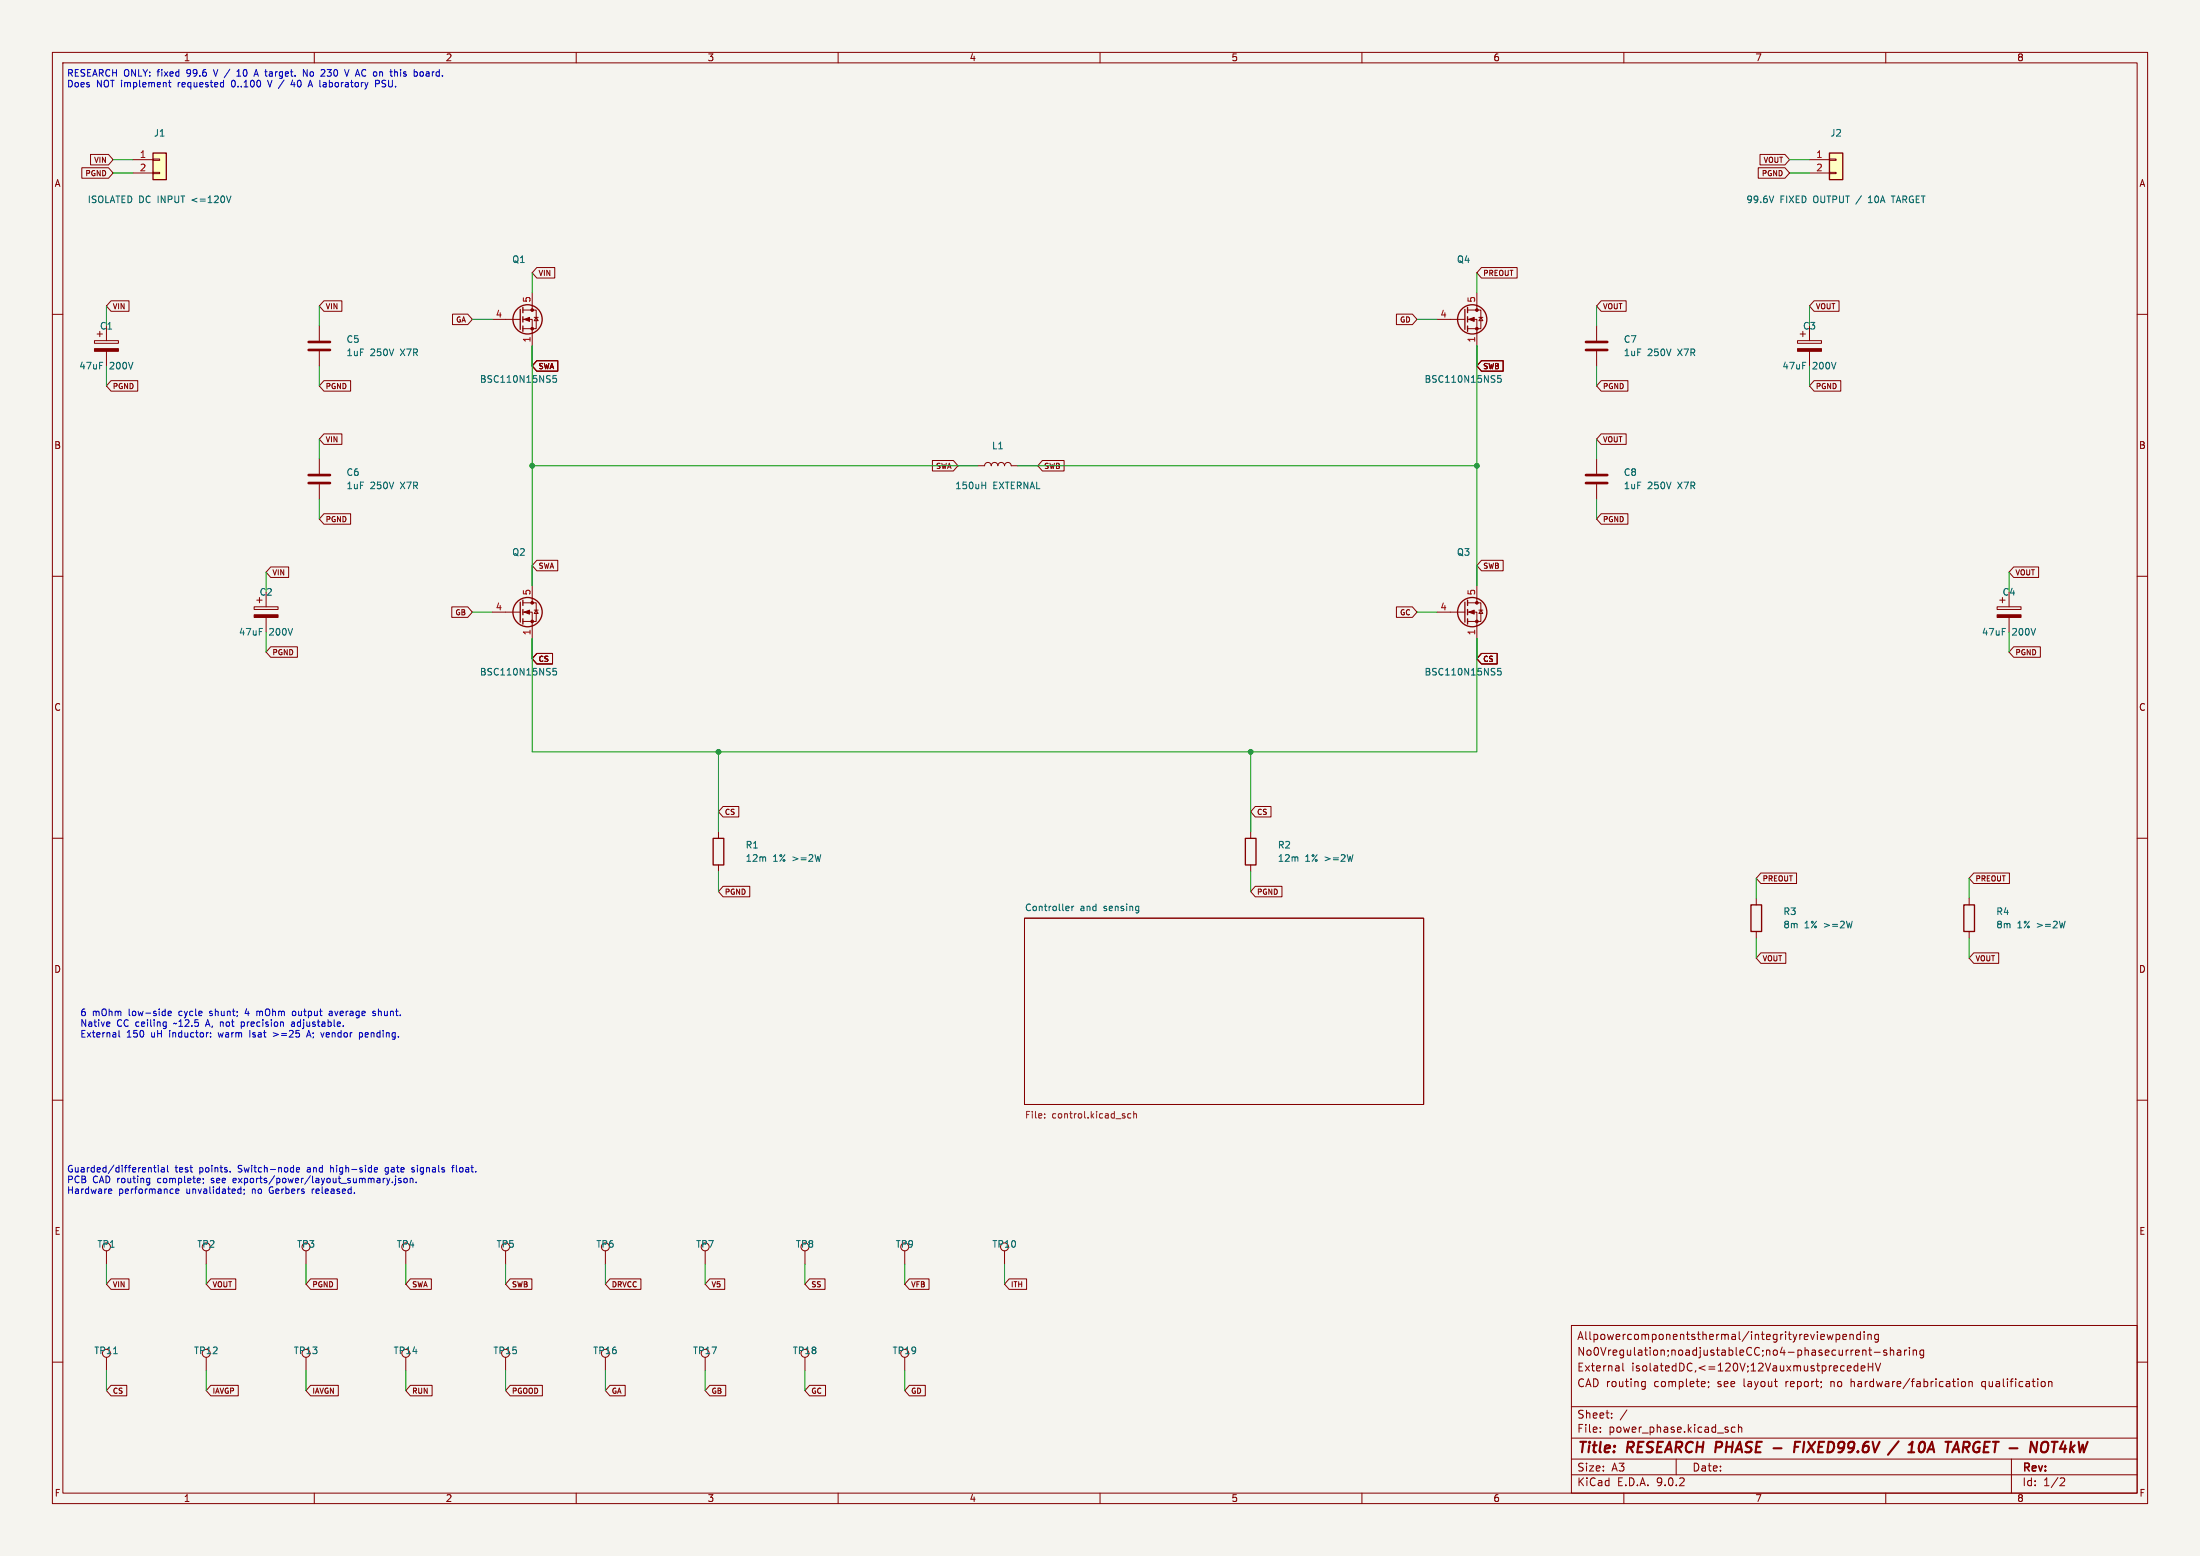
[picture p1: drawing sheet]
<svg xmlns="http://www.w3.org/2000/svg" width="420mm" height="297mm" viewBox="0 0 420 297" stroke-linecap="round" stroke-linejoin="round" font-family="sans-serif">
<path d="M0 0h420v297h-420z" fill="#f5f4ef" stroke="#f5f4ef" stroke-width=".19"/>
<g fill="none" stroke="#840000" stroke-width=".19">
<path d="M10 10h400v277h-400zM12 12h396v273h-396zM60 10v2M110 10v2M160 10v2M210 10v2M260 10v2M310 10v2M360 10v2M10 60h2M61 62.2v2.8M61 67.1v2.8"/>
<path d="M408 60h2M61 87.6v2.8M61 92.5v2.8M186.7 88.9h1.3a.64 .64 0 0 1 .6-.6 .64 .64 0 0 1 .6 .6 .64 .64 0 0 1 .7-.6 .64 .64 0 0 1 .6 .6 .64 .64 0 0 1 .6-.6 .64 .64 0 0 1 .7 .6 .64 .64 0 0 1 .6-.6 .64 .64 0 0 1 .6 .6h1.3M304.8 87.6v2.8M304.8 92.5v2.8M10 110h2M274.3 116.8h5.4M280.2 115.1h2.5v3.5h-2.5M280.2 116.8h1.7v5.1M281.9 111.8v3.3M282.3 116.5h.8"/>
<path d="M282.7 116.5l.4 .6h-.8zM381.3 115.8h4.5v.5h-4.5zM381.8 114.6h1M382.3 114v1.1M383.5 113v2.8M383.5 117.9v2.8M408 110h2M10 160h2M238.8 158.8v1.2M408 160h2M195.6 175.3h76.2v35.5h-76.2zM238.8 165.1v1.3"/>
<path d="M335.3 171.5v1.2M335.3 177.8v1.3M375.9 171.5v1.2M375.9 177.8v1.3M10 210h2M408 210h2M115.6 238.8v2.5M153.7 238.8v2.5M172.7 238.8v2.5M191.8 238.8v2.5M39.4 259.1v2.5M115.6 259.1v2.5"/>
<path d="M153.7 259.1v2.5M172.7 259.1v2.5M300 253h108v32h-108zM349.9 254.7l-.2 1-.3-.7-.3 .7M350.5 254.7v1.5M350.5 254.8l.4-.1 .3 .3-.1 .6h-.6M351.8 255.2l.7-.2-.1-.2-.4-.1-.2 .2 .1 .7h.5M353.2 254.8l.2-.1 .3 .1 .1 .9M353.2 254.7v1M355.2 254.8l-.5-.1-.3 .3 .2 .6h.6M355.2 254.2v1.5M355.8 257.7h.2l.2 .2v.8"/>
<path d="M355.9 254.2v.1M355.9 254.7v1M356.6 254.8l.2-.1 .4 .1v.9M356.6 254.7v1M356.7 257.7h.6M356.9 257.2v1.3l.4 .2M357.8 258.1h1.1M358.6 254.8l-.4-.1-.3 .3 .1 .6h.6M358.6 254.7v1.2l-.3 .3-.4-.1M360.2 257.8l-.4-.1-.2 .2 .1 .2 .5 .2v.3h-.6M360.9 257.8l.2-.1 .3 .1 .1 .9M360.9 257.2v1.5"/>
<path d="M362.2 257.8h.6l.1 .9M362.9 258l-.5 .1a.29 .29 0 0 0-.2 .3 .29 .29 0 0 0 .2 .3l.5-.1M363.6 257.7v1M364 257.7l-.3 .1-.1 .2M364.5 257.2v.1M364.5 257.7v1M365.2 257.8l.2-.1 .4 .1 .1 .9M365.2 257.7v1M367.2 257.8l-.4-.1-.3 .3 .2 .6h.5M367.2 257.7v1.2l-.3 .3-.3-.1M10 260h2M300 278.5h108"/>
<path d="M300 274.5h108M300 268.5h108M305.5 273.2v.2M305.5 272.5v.1M307.7 270.5v.2M307.7 269.8v.1M309.8 260.2v1.3l.2 .2M310.6 269.1l-1.3 1.9M313.5 264.6h.6M313.5 263.8h.6M314.1 263.7v1.2l-.3 .3-.4-.1M320 278.5v3"/>
<path d="M325.3 263.7l.2 .3-.7 .2M325.4 264.6l-.1 .1M326.2 263.8v.1M326.2 264.6l-.1 .3M331.2 272.5l-.4-.1-.3 .3 .2 .6h.5M331.9 272.5l.2-.1 .3 .1 .1 .9M331.9 271.9v1.5M352.9 260.7l.4 .1 .1 .2-.7 .2M353.3 261.6l-.4 .1M353.4 263.2v1.5M353.4 263.8h.1M354.7 260.8l-.5-.1-.3 .3 .2 .6h.6"/>
<path d="M354.7 260.2v1.5M355.3 261.2l.7-.2-.1-.2-.4-.1-.2 .2 .1 .7h.5M356.7 260.2v1.5M356.7 260.9h.8M357.5 260.2v1.5M358 260.2l.5 1.5 .5-1.5M373.8 263.2v.1M373.8 263.7v1M374.5 263.8l.2-.1 .5 .1v.6l-.1 .2-.4 .1-.2-.2zM375.9 263.8l.2-.1 .3 .1 .1 .9M375.9 263.7v1M378.6 263.7l-.3 .3v.4l.3 .3"/>
<path d="M384 278.5v6.5M391.1 263.8l.2-.1 .4 .1v.9M391.1 263.7v1M408 260h2M60 285v2M110 285v2M160 285v2M210 285v2M260 285v2M300 281.5h108M310 285v2M360 285v2"/>
<path d="M393.5 282.1l.5 .1 .2 .3-1 1.1h1"/>
</g>
<path d="M338.6 276.4h1.5M342.6 276.2h.7M343.7 275.2h-1l-.2 2M362.5 275.1l-2.1 2.6M366.6 275.4a.46 .46 0 0 1 .5-.2 .46 .46 0 0 1 .3 .4 1.15 1.15 0 0 1-.7 1.6l-.2-.1a1.54 1.54 0 0 1 .1-1.7zM368.8 275.2l-.9 2M375.3 276.3l.5 .9M375.8 276.2l-1 .1M375.9 275.3l-1-.1-.2 2M391.7 275.2h1.1M392.3 275.2l-.3 2" fill="none" stroke="#840000" stroke-width=".4"/>
<path d="M187.4 92.6h.8M188.2 92v1.3M286.5 127.6h-.6v.6l.2-.1h.4l.1 .2-.1 .4-.1 .1-.5-.1M203.7 173h.3l.1 .3-.6 .1M204 173.8h-.3M204.6 173v.8M205 173l-.4 .2M258.3 163.1l-.3 1.3M353.6 175.8l-.3 1.3M394.2 175.8l-.3 1.3" fill="none" stroke="#006464" stroke-width=".19"/>
<path d="M199.4 213.3v.1M199.4 212.6v.1M215.9 212.6h-.4l-.2 .2 .1 .6h.5M216.4 212.7l.2-.1h.3l.1 .8M216.4 212.1v1.3" fill="none" stroke="#725600" stroke-width=".19"/>
<g fill="#840000" stroke="#840000" stroke-width=".19">
<path d="M381.3 117.3h4.5v.6h-4.5z"/>
<path d="M280.4 116.8l1-.3v.7z"/>
<circle cx="281.9" cy="115.1" r=".25"/>
<circle cx="281.9" cy="118.6" r=".25"/>
</g>
<path d="M58.9 65.3h4.1M58.9 66.8h4.1M58.9 90.7h4.1M58.9 92.2h4.1M302.8 90.7h4M302.8 92.2h4" fill="none" stroke="#840000" stroke-width=".51"/>
<g fill="none" stroke="#840000" stroke-width=".25">
<path d="M279.7 114.9v3.8M280.2 114.6v1M280.2 116.3v1M280.2 118.1v1M237.7 160h2.1v5.1h-2.1zM334.3 172.7h2v5.1h-2zM374.9 172.7h2v5.1h-2z"/>
<circle cx="281.1" cy="116.8" r="2.79"/>
</g>
<path d="M349.2 29.2h2.6v5.1h-2.6z" fill="#ffffc2"/>
<g fill="none" stroke="#840000" stroke-width=".25">
<path d="M349.2 29.2h2.6v5.1h-2.6zM279.7 59.1v3.8M280.2 58.7v1M280.2 60.5v1M280.2 62.2v1M99.3 114.9v3.8M99.8 114.6v1M99.8 116.3v1M99.8 118.1v1M136.1 160h2.1v5.1h-2.1z"/>
<circle cx="281.1" cy="61" r="2.79"/>
<circle cx="100.7" cy="116.8" r="2.79"/>
</g>
<g fill="none" stroke="#840000" stroke-width=".19">
<path d="M345.4 30.5h3.8M345.4 33h3.8M349.2 30.4h1.3v.2h-1.3zM349.2 32.9h1.3v.2h-1.3zM280.2 59.2h2.5v3.5h-2.5M281.9 55.9v3.3M274.3 61h5.4M280.2 61h1.7v5M282.3 60.6h.8M282.7 60.6l.4 .6h-.8zM304.8 62.2v2.8M304.8 67.1v2.8"/>
<path d="M343.2 65h4.5v.5h-4.5zM343.7 63.8h1M344.2 63.2v1.1M345.4 62.2v2.8M345.4 67.1v2.8M48.5 115.8h4.6v.5h-4.6zM49 114.6h1M49.5 114v1.1M50.8 113v2.8M50.8 117.9v2.8M94 116.8h5.3M99.8 115.1h2.6v3.5h-2.6"/>
<path d="M99.8 116.8h1.8v5.1M101.6 111.8v3.3M102 116.5h.7M102.4 116.5l.3 .6h-.7zM137.2 158.8v1.2M137.2 165.1v1.3M77.5 238.8v2.5M96.5 238.8v2.5M134.6 238.8v2.5M58.4 259.1v2.5M77.5 259.1v2.5M96.5 259.1v2.5"/>
</g>
<path d="M338.6 37.4l-.4 1.3M356.7 38.7h.7M356.8 37.7l-.1 .1M361 37.4h.8M286.5 71.7h-.6v.6l.2-.1h.4l.1 .2-.1 .4-.1 .2-.5-.2M106.2 127.6h-.6l-.1 .6 .2-.1h.4l.2 .2-.1 .4-.2 .1-.5-.1M156.7 163.1l-.3 1.3" fill="none" stroke="#006464" stroke-width=".19"/>
<g fill="#840000" stroke="#840000" stroke-width=".19">
<path d="M48.5 117.3h4.6v.6h-4.6z"/>
<path d="M100.1 116.8l1-.3v.7z"/>
<path d="M280.4 61l1-.4v.7z"/>
<path d="M343.2 66.5h4.5v.6h-4.5z"/>
<circle cx="101.6" cy="115.1" r=".25"/>
<circle cx="101.6" cy="118.6" r=".25"/>
<circle cx="281.9" cy="59.2" r=".25"/>
<circle cx="281.9" cy="62.7" r=".25"/>
</g>
<path d="M302.8 65.3h4M302.8 66.8h4" fill="none" stroke="#840000" stroke-width=".51"/>
<path d="M29.2 29.2h2.5v5.1h-2.5z" fill="#ffffc2"/>
<g fill="none" stroke="#840000" stroke-width=".25">
<path d="M29.2 29.2h2.5v5.1h-2.5zM99.3 59.1v3.8M99.8 58.7v1M99.8 60.5v1M99.8 62.2v1"/>
<circle cx="100.7" cy="61" r="2.79"/>
</g>
<g fill="none" stroke="#840000" stroke-width=".19">
<path d="M15.6 32h5.1l.9 1-.9 1h-5.1zM17.3 29.5h3.4l.9 1-.9 1h-3.4zM25.4 30.5h3.8M25.4 33h3.8M29.2 30.4h1.3v.2h-1.3zM29.2 32.9h1.3v.2h-1.3zM335.7 32h5.1l.8 1-.8 1h-5.1zM336 29.5h4.8l.8 1-.8 1h-4.8zM21.2 57.4h3.4v2h-3.4l-.9-1zM61.8 57.4h3.5v2h-3.5l-.8-1zM86.4 60h2.9l.9 1-.9 1h-2.9zM99.8 59.2h2.6v3.5h-2.6"/>
<path d="M101.6 55.9v3.3M102.5 51.1h3.4v2h-3.4l-.9-1zM266.6 60h3l.9 1-.9 1h-3zM282.8 51.1h6.8v2h-6.8l-.9-1zM305.7 57.4h4.7v2h-4.7l-.9-1zM346.3 57.4h4.8v2h-4.8l-.9-1zM18 65h4.6v.5h-4.6zM18.5 63.8h1.1M19 63.2v1.1M20.3 62.2v2.8M20.3 67.1v2.8M21.2 72.7h5.1v2h-5.1l-.9-1z"/>
<path d="M61.8 72.7h5.1v2h-5.1l-.8-1zM94 61h5.3M99.8 61h1.8v5M102 60.6h.7M102.4 60.6l.3 .6h-.7zM102.5 68.8h4v2.1h-4l-.9-1zM282.8 68.8h4.2v2.1h-4.2l-.9-1zM305.7 72.7h5.1v2h-5.1l-.9-1zM346.3 72.7h5.1v2h-5.1l-.9-1zM61.8 98.1h5.1v2h-5.1l-.8-1zM61.8 82.8h3.5v2h-3.5l-.8-1zM178 87.9h4l.9 1-.9 1h-4z"/>
<path d="M199 87.9h4.1v2h-4.1l-.9-1zM305.7 98.1h5.1v2h-5.1l-.9-1zM305.7 82.8h4.7v2h-4.7l-.9-1zM51.7 108.2h3.4v2h-3.4l-.9-1zM86.2 115.8h3.1l.9 1-.9 1h-3.1zM102.5 106.9h4v2.1h-4l-.9-1zM266.6 115.8h3l.9 1-.9 1h-3zM282.8 106.9h4.2v2.1h-4.2l-.9-1zM384.4 108.2h4.8v2h-4.8l-.9-1zM51.7 123.5h5.1v2h-5.1l-.9-1zM102.5 124.7h3v2h-3l-.9-1zM282.8 124.7h3v2h-3l-.9-1z"/>
<path d="M384.4 123.5h5.1v2h-5.1l-.9-1zM138 153.9h3v2h-3l-.8-1zM239.6 153.9h3v2h-3l-.8-1zM138 169.2h5.1v2h-5.1l-.8-1zM239.6 169.2h5.1v2h-5.1l-.8-1zM336.2 166.6h6.8v2h-6.8l-.9-1zM376.8 166.6h6.8v2h-6.8l-.9-1zM336.2 181.9h4.7v2h-4.7l-.9-1zM376.8 181.9h4.8v2h-4.8l-.9-1zM20.3 238.8v2.5M39.4 238.8v2.5M58.4 238.8v2.5"/>
<path d="M20.3 259.1v2.5M21.2 244.1h3.4v2h-3.4l-.9-1zM40.2 244.1h4.8v2h-4.8l-.8-1zM59.3 244.1h5.1v2h-5.1l-.9-1zM78.3 244.1h4v2h-4l-.8-1zM97.4 244.1h4.1v2h-4.1l-.9-1zM116.4 244.1h6v2h-6l-.8-1zM134.6 259.1v2.5M135.5 244.1h2.9v2h-2.9l-.9-1zM154.5 244.1h3v2h-3l-.8-1zM173.6 244.1h3.8v2h-3.8l-.9-1zM192.6 244.1h3.4v2h-3.4l-.8-1z"/>
<path d="M21.2 264.4h3v2h-3l-.9-1zM40.2 264.4h5.3v2h-5.3l-.8-1zM59.3 264.4h5.3v2h-5.3l-.9-1zM78.3 264.4h4.2v2h-4.2l-.8-1zM97.4 264.4h6.1v2h-6.1l-.9-1zM116.4 264.4h3v2h-3l-.8-1zM135.5 264.4h3v2h-3l-.9-1zM154.5 264.4h3.1v2h-3.1l-.8-1zM173.6 264.4h3v2h-3l-.9-1z"/>
</g>
<path d="M43.2 37.4l.5 1.3 .4-1.3M106.2 71.7h-.6l-.1 .6 .2-.1h.4l.2 .2-.1 .4-.2 .2-.5-.2M21.7 258.4h.7" fill="none" stroke="#006464" stroke-width=".19"/>
<g fill="#840000" stroke="#840000" stroke-width=".19">
<path d="M100.1 61l1-.4v.7z"/>
<path d="M18 66.5h4.6v.6h-4.6z"/>
<circle cx="101.6" cy="59.2" r=".25"/>
<circle cx="101.6" cy="62.7" r=".25"/>
</g>
<g fill="none" stroke="#009600" stroke-width=".19">
<path d="M21.6 30.5h3.8M21.6 33h3.8M341.6 30.5h3.8M341.6 33h3.8M20.3 58.4v3.8M61 58.4v3.8M101.6 52.1v3.8M281.9 52.1v3.8M304.8 58.4v3.8M345.4 58.4v3.8M20.3 69.9v3.8M61 69.9v3.8"/>
<path d="M90.2 61h3.8M101.6 66v45.8M270.5 61h3.8M281.9 66v45.8M304.8 69.9v3.8M345.4 69.9v3.8M61 83.8v3.8M61 95.3v3.8M101.6 88.9h85.1M194.3 88.9h87.6M304.8 83.8v3.8M304.8 95.3v3.8"/>
<path d="M50.8 109.2v3.8M90.2 116.8h3.8M270.5 116.8h3.8M383.5 109.2v3.8M50.8 120.7v3.8M101.6 121.9v21.6h180.3v-21.6M383.5 120.7v3.8M137.2 143.5v15.3M238.8 143.5v15.3M137.2 166.4v3.8M238.8 166.4v3.8M335.3 167.6v3.9"/>
<path d="M335.3 179.1v3.8M375.9 167.6v3.9M375.9 179.1v3.8M20.3 241.3v3.8M39.4 241.3v3.8M58.4 241.3v3.8M77.5 241.3v3.8M96.5 241.3v3.8M115.6 241.3v3.8M134.6 241.3v3.8M153.7 241.3v3.8M172.7 241.3v3.8"/>
<path d="M191.8 241.3v3.8M20.3 261.6v3.8M39.4 261.6v3.8M58.4 261.6v3.8M77.5 261.6v3.8M96.5 261.6v3.8M115.6 261.6v3.8M134.6 261.6v3.8M153.7 261.6v3.8M172.7 261.6v3.8"/>
</g>
<g fill="none" stroke="#0000c2" stroke-width=".19">
<path d="M32.2 15.7h.4M32.3 15.3v1.1l.3 .2M40.7 13.3l.5 1.2M42.6 15.7l.1 .1M42.7 15.3v1.3M42.7 16.5l-.1 .1M45.2 14.5h.7M45.2 13.6l.4-.3v1.2M48.5 14.5l.4-1.2 .4 1.2M48.6 14.2h.6M51.1 15.3l.4 1.3M55.9 15.3l-.3 .9h.7"/>
<path d="M58.6 13.3v1.2l-.7-1.2v1.2M58.8 16.6l.4-1.3 .5 1.3M58.9 16.2h.6M66.6 13.3l-.4 1.2M71.7 15.3v1.3M72.4 15.4v.3l-.1 .2-.6 .1M76.5 13.3v.1M80.3 13.8l.3-.1 .2 .2v.5l-.2 .1h-.3M20.8 195.1l.2 .3-.6 .1M20.9 195.8l-.1 .1M22.7 196.7v1.1l.2 .2M31.4 195.1h.3"/>
<path d="M31.7 195.1v1l-.2 .2M31.7 195.8l-.3 .1M32.1 193.4l.6-.1-.1-.2-.3-.1-.2 .2 .1 .6h.4M40.2 197.8v.2M40.2 197.2v.1M46.1 195.8l.3 .1M46.1 195.1v1.2M46.4 195.1h-.3M47.1 192.5l-.3 .9h.8M47.7 196.7v1.3M49 193v.9M49.4 193l-.4 .1"/>
<path d="M52.2 197.1l.9 .4-.9 .3M55.7 195.1h.5M56.2 195.4h-.4l-.2 .2 .2 .3 .4-.1M56.3 193.1l-.3-.1-.2 .3 .1 .4 .1 .2 .3-.1M58.5 198l.4-1.3 .5 1.3M58.6 197.6h.6M62.9 193.1h.5v.8M63.4 193.3l-.4 .1-.2 .2 .2 .3 .4-.1M68.6 197.1v1.3M68.6 197.2l.4-.1 .2 .2-.1 .6h-.5M71.6 193.1l-.3-.1-.1 .2v.2l.4 .1v.3h-.4M21.3 227.7l-.4 .1"/>
<path d="M21.3 227v.3l-.6 .1M28.2 224.9l.4 .1M28.6 224.9v1l-.3 .3M28.6 225.7l-.4 .1M28.7 222.9l.2 .1v.7M29.3 222.9h.5M29.5 222.4v1.1l.3 .2M30.2 222.4v.2M30.2 222.9v.8M30.8 222.9h.5l.1 .8M31.4 223.2h-.5l-.1 .2 .1 .3 .5-.1M32 222.4v1.1l.2 .2"/>
<path d="M33.6 227v.7h.5M34.1 227v.3l-.6 .1M38.8 225v.1M38.9 225.7l-.2 .2M43.9 223.6v.1M44.7 224.9l-.2 .2v.5l.2 .2M45.1 225.2l-.6 .1M46 227.7l-.4 .1M46 226.5v1.3M46.6 227v.1M46.7 227.7l-.2 .3M55.9 222.9h.1"/>
<path d="M56 222.4v1.3M56 223.6l-.1 .1M56.6 223.3l.6-.1-.1-.3h-.3l-.2 .1v.6h.5M59.6 227v.8M59.7 227l-.1 .2M63.1 222.4v1.3M63.3 222.9l-.2 .1M71.5 223.3l.6-.1-.1-.3h-.4l-.1 .1v.6h.5M73.6 224.1h.1M74 222.9h-.4l-.1 .2 .1 .5 .4 .1M74.9 225.6v.2M75.5 224.9v1.1l-.2 .2"/>
<path d="M76.1 225v.3l.4 .1 .1 .2-.2 .2-.3-.1M77.2 225l-.1 .5 .2 .3 .3-.1 .2-.2-.2-.5M78.3 225l.2-.1 .3 .1v.8M78.3 224.9v.9M79.1 222.9h-.3l-.2 .2 .5 .4M79.1 223.5l-.1 .2-.4-.1M79.4 225.6v.2M86.2 222.9h.5M86.7 222.4l-.3 .2v1.1"/>
</g>
<g fill="#009600" stroke="#009600" stroke-width=".19">
<circle cx="101.6" cy="88.9" r=".46"/>
<circle cx="281.9" cy="88.9" r=".46"/>
<circle cx="137.2" cy="143.5" r=".46"/>
<circle cx="238.8" cy="143.5" r=".46"/>
</g>
<g font-size="2.8" fill="#840000">
<text x="301" y="277.9">Title:</text>
<text x="310.6" y="277.9">RESEARCH PHASE</text>
<text x="345" y="277.9">FIXED99.6V</text>
<text x="364" y="277.9">/</text>
<text x="368.5" y="277.9">10A</text>
<text x="376.3" y="277.9">TARGET -</text>
<text x="394" y="277.9">NOT4kW</text>
</g>
<g font-size="2.1" fill="#840000">
<text x="301" y="256">Allpowercomponentsthermal/integrityreviewpending</text>
<text x="301" y="262">External</text>
<text x="301" y="259">No0Vregulation;noadjustableCC;no4-phasecurrent-sharing</text>
<text x="311.4" y="262">isolatedDC,&lt;=120V;12VauxmustprecedeHV</text>
<text x="301" y="265">CAD routing</text>
<text x="315.8" y="265">complete;</text>
<text x="328" y="265">see</text>
<text x="333.1" y="265">layout</text>
<text x="341.3" y="265">report;</text>
<text x="350" y="265">no</text>
<text x="354" y="265">hardware/fabrication</text>
<text x="379.2" y="265">qualification</text>
<text x="301" y="273.7">File:</text>
<text x="301" y="271">Sheet:</text>
<text x="307.1" y="273.7">power_phase.kicad_sch</text>
<text x="301" y="281.1">Size:</text>
<text x="307.6" y="281.1">A3</text>
<text x="323" y="281.1">Date:</text>
<text x="386" y="281.3">Rev:</text>
<text x="301" y="283.9">KiCad</text>
<text x="308.7" y="283.9">E.D.A.</text>
<text x="316.3" y="283.9">9.0.2</text>
<text x="386" y="283.9">Id:</text>
<text x="390.1" y="283.9">1/2</text>
</g>
<g font-size="1.8" fill="#840000">
<text x="35" y="11.9">1</text>
<text x="85" y="11.9">2</text>
<text x="135" y="11.9">3</text>
<text x="185" y="11.9">4</text>
<text x="235" y="11.9">5</text>
<text x="285" y="11.9">6</text>
<text x="335" y="11.9">7</text>
<text x="385" y="11.9">8</text>
<text x="10.3" y="35.9">A</text>
<text x="408.3" y="35.9">A</text>
<text x="10.3" y="85.9">B</text>
<text x="408.2" y="85.9">B</text>
<text x="10.3" y="135.9">C</text>
<text x="408.2" y="135.9">C</text>
<text x="10.3" y="185.9">D</text>
<text x="408.2" y="185.9">D</text>
<text x="10.3" y="235.9">E</text>
<text x="408.3" y="235.9">E</text>
<text x="10.3" y="285.9">F</text>
<text x="35" y="286.9">1</text>
<text x="85" y="286.9">2</text>
<text x="135" y="286.9">3</text>
<text x="185" y="286.9">4</text>
<text x="235" y="286.9">5</text>
<text x="285" y="286.9">6</text>
<text x="335" y="286.9">7</text>
<text x="385" y="286.9">8</text>
<text x="408.3" y="285.9">F</text>
</g>
<g font-size="1.8" fill="#0000c2">
<text x="12.7" y="14.8">RESEARCH ONLY:</text>
<text x="12.7" y="16.9">Does</text>
<text x="18.4" y="16.9">NOT implement</text>
<text x="30.2" y="14.8">fixed</text>
<text x="34.2" y="16.9">requested</text>
<text x="35.9" y="14.8">99.6</text>
<text x="41.3" y="14.8">V /</text>
<text x="44.7" y="16.9">0..100</text>
<text x="46.1" y="14.8">10</text>
<text x="49.7" y="14.8">A target.</text>
<text x="51.9" y="16.9">V /</text>
<text x="56.6" y="16.9">40</text>
<text x="59.3" y="14.8">No</text>
<text x="60.2" y="16.9">A laboratory</text>
<text x="63" y="14.8">230</text>
<text x="67.8" y="14.8">V AC on</text>
<text x="73.3" y="16.9">PSU.</text>
<text x="77" y="14.8">this</text>
<text x="81.7" y="14.8">board.</text>
<text x="15.2" y="194.1">6</text>
<text x="15.2" y="196.2">Native</text>
<text x="17.6" y="194.1">mOhm</text>
<text x="22.3" y="196.2">CC ceiling</text>
<text x="24.7" y="194.1">low-side</text>
<text x="33.5" y="196.2">~12.5</text>
<text x="34.4" y="194.1">cycle</text>
<text x="39.8" y="196.2">A, not</text>
<text x="40.5" y="194.1">shunt;</text>
<text x="46.9" y="196.2">precision</text>
<text x="47.5" y="194.1">4</text>
<text x="49.8" y="194.1">mOhm</text>
<text x="56.7" y="196.2">adjustable.</text>
<text x="56.9" y="194.1">output</text>
<text x="64.1" y="194.1">average</text>
<text x="72.6" y="194.1">shunt.</text>
<text x="15.2" y="198.2">External</text>
<text x="24.2" y="198.2">150</text>
<text x="29" y="198.2">uH</text>
<text x="32.6" y="198.2">inductor:</text>
<text x="42.2" y="198.2">warm</text>
<text x="48.3" y="198.2">Isat</text>
<text x="53" y="198.2">&gt;=25</text>
<text x="59.7" y="198.2">A; vendor</text>
<text x="70" y="198.2">pending.</text>
<text x="12.7" y="224">Guarded/differential</text>
<text x="12.7" y="226">PCB</text>
<text x="17.7" y="226">CAD routing</text>
<text x="30.4" y="226">complete;</text>
<text x="33.4" y="224">test</text>
<text x="38.1" y="224">points.</text>
<text x="40.8" y="226">see</text>
<text x="45.2" y="226">exports/power/layout_summary.json.</text>
<text x="45.7" y="224">Switch-node</text>
<text x="59.1" y="224">and</text>
<text x="63.7" y="224">high-side</text>
<text x="74.4" y="224">gate</text>
<text x="79.7" y="224">signals</text>
<text x="87.6" y="224">float.</text>
<text x="12.7" y="228.1">Hardware</text>
<text x="22.6" y="228.1">performance</text>
<text x="35.7" y="228.1">unvalidated;</text>
<text x="48.4" y="228.1">no</text>
<text x="51.9" y="228.1">Gerbers</text>
<text x="60.2" y="228.1">released.</text>
</g>
<g font-size="1.8" fill="#006464">
<text x="29.3" y="26.3">J1</text>
<text x="349.3" y="26.3">J2</text>
<text x="16.7" y="39">ISOLATED DC INPUT</text>
<text x="36.9" y="39">&lt;=120V</text>
<text x="333.3" y="39">99.6V</text>
<text x="339.8" y="39">FIXED</text>
<text x="346.3" y="39">OUTPUT /</text>
<text x="357.2" y="39">10A</text>
<text x="361.8" y="39">TARGET</text>
<text x="97.7" y="50.4">Q1</text>
<text x="278" y="50.4">Q4</text>
<text x="19" y="63.1">C1</text>
<text x="66" y="65.6">C5</text>
<text x="309.9" y="65.6">C7</text>
<text x="344.1" y="63.1">C3</text>
<text x="15" y="70.7">47uF</text>
<text x="20.9" y="70.7">200V</text>
<text x="66" y="68.2">1uF</text>
<text x="70.7" y="68.2">250V</text>
<text x="76.6" y="68.2">X7R</text>
<text x="309.9" y="68.2">1uF</text>
<text x="314.5" y="68.2">250V</text>
<text x="320.4" y="68.2">X7R</text>
<text x="340.2" y="70.7">47uF</text>
<text x="346" y="70.7">200V</text>
<text x="91.5" y="73.3">BSC110N15NS5</text>
<text x="271.9" y="73.3">BSC110N15NS5</text>
<text x="189.3" y="86">L1</text>
<text x="66" y="91">C6</text>
<text x="66" y="93.6">1uF</text>
<text x="70.7" y="93.6">250V</text>
<text x="76.6" y="93.6">X7R</text>
<text x="182.3" y="93.6">150uH</text>
<text x="189.5" y="93.6">EXTERNAL</text>
<text x="309.9" y="91">C8</text>
<text x="309.9" y="93.6">1uF</text>
<text x="314.5" y="93.6">250V</text>
<text x="320.4" y="93.6">X7R</text>
<text x="97.7" y="106.3">Q2</text>
<text x="278" y="106.3">Q3</text>
<text x="49.5" y="113.9">C2</text>
<text x="382.2" y="113.9">C4</text>
<text x="45.5" y="121.5">47uF</text>
<text x="51.4" y="121.5">200V</text>
<text x="378.3" y="121.5">47uF</text>
<text x="384.1" y="121.5">200V</text>
<text x="91.5" y="129.1">BSC110N15NS5</text>
<text x="271.9" y="129.1">BSC110N15NS5</text>
<text x="142.2" y="162.2">R1</text>
<text x="142.2" y="164.7">12m</text>
<text x="147.5" y="164.7">1%</text>
<text x="151.4" y="164.7">&gt;=2W</text>
<text x="243.8" y="162.2">R2</text>
<text x="243.8" y="164.7">12m</text>
<text x="249.1" y="164.7">1%</text>
<text x="253" y="164.7">&gt;=2W</text>
<text x="195.6" y="174">Controller</text>
<text x="206.2" y="174">and</text>
<text x="210.8" y="174">sensing</text>
<text x="340.4" y="174.9">R3</text>
<text x="340.4" y="177.4">8m</text>
<text x="344.4" y="177.4">1%</text>
<text x="348.3" y="177.4">&gt;=2W</text>
<text x="381" y="174.9">R4</text>
<text x="381" y="177.4">8m</text>
<text x="385.1" y="177.4">1%</text>
<text x="388.9" y="177.4">&gt;=2W</text>
<text x="18.5" y="238.4">TP1</text>
<text x="37.5" y="238.4">TP2</text>
<text x="56.6" y="238.4">TP3</text>
<text x="75.6" y="238.4">TP4</text>
<text x="94.7" y="238.4">TP5</text>
<text x="113.7" y="238.4">TP6</text>
<text x="132.8" y="238.4">TP7</text>
<text x="151.8" y="238.4">TP8</text>
<text x="170.9" y="238.4">TP9</text>
<text x="189.3" y="238.4">TP10</text>
<text x="17.9" y="258.7">TP11</text>
<text x="36.9" y="258.7">TP12</text>
<text x="56" y="258.7">TP13</text>
<text x="75" y="258.7">TP14</text>
<text x="94.1" y="258.7">TP15</text>
<text x="113.1" y="258.7">TP16</text>
<text x="132.2" y="258.7">TP17</text>
<text x="151.2" y="258.7">TP18</text>
<text x="170.3" y="258.7">TP19</text>
</g>
<g font-size="1.8" fill="#a90000">
<text x="26.6" y="30.2">1</text>
<text x="26.6" y="32.8">2</text>
<text x="346.6" y="30.2">1</text>
<text x="346.6" y="32.8">2</text>
<text x="101.3" y="57.9" transform="rotate(-90 101.3 57.9)">5</text>
<text x="281.7" y="57.9" transform="rotate(-90 281.7 57.9)">5</text>
<text x="94.5" y="60.7">4</text>
<text x="101.3" y="65.5" transform="rotate(-90 101.3 65.5)">1</text>
<text x="274.9" y="60.7">4</text>
<text x="281.7" y="65.5" transform="rotate(-90 281.7 65.5)">1</text>
<text x="101.3" y="113.7" transform="rotate(-90 101.3 113.7)">5</text>
<text x="281.7" y="113.7" transform="rotate(-90 281.7 113.7)">5</text>
<text x="94.5" y="116.6">4</text>
<text x="274.9" y="116.6">4</text>
<text x="101.3" y="121.4" transform="rotate(-90 101.3 121.4)">1</text>
<text x="281.7" y="121.4" transform="rotate(-90 281.7 121.4)">1</text>
</g>
<g font-size="1.8" fill="#725600">
<text x="195.6" y="213.8">File:</text>
<text x="200.8" y="213.8">control.kicad_sch</text>
</g>
<g font-size="1.4" fill="#840000">
<text x="16.2" y="33.8">PGND</text>
<text x="17.8" y="31.3">VIN</text>
<text x="336.2" y="33.8">PGND</text>
<text x="336.5" y="31.3">VOUT</text>
<text x="102.7" y="52.9">VIN</text>
<text x="283.1" y="52.9">PREOUT</text>
<text x="21.4" y="59.2">VIN</text>
<text x="62.1" y="59.2">VIN</text>
<text x="305.9" y="59.2">VOUT</text>
<text x="346.6" y="59.2">VOUT</text>
<text x="86.9" y="61.8">GA</text>
<text x="267.1" y="61.8">GD</text>
<text x="102.7" y="70.6">SWA</text>
<text x="283.1" y="70.6">SWB</text>
<text x="21.4" y="74.5">PGND</text>
<text x="62.1" y="74.5">PGND</text>
<text x="305.9" y="74.5">PGND</text>
<text x="346.6" y="74.5">PGND</text>
<text x="62.1" y="84.6">VIN</text>
<text x="178.5" y="89.7">SWA</text>
<text x="199.2" y="89.7">SWB</text>
<text x="305.9" y="84.6">VOUT</text>
<text x="62.1" y="99.9">PGND</text>
<text x="305.9" y="99.9">PGND</text>
<text x="51.9" y="110">VIN</text>
<text x="102.7" y="108.7">SWA</text>
<text x="283.1" y="108.7">SWB</text>
<text x="384.7" y="110">VOUT</text>
<text x="86.8" y="117.6">GB</text>
<text x="267.1" y="117.6">GC</text>
<text x="51.9" y="125.3">PGND</text>
<text x="384.7" y="125.3">PGND</text>
<text x="102.7" y="126.5">CS</text>
<text x="283.1" y="126.5">CS</text>
<text x="138.3" y="155.7">CS</text>
<text x="239.9" y="155.7">CS</text>
<text x="138.3" y="171">PGND</text>
<text x="239.9" y="171">PGND</text>
<text x="336.4" y="168.4">PREOUT</text>
<text x="377" y="168.4">PREOUT</text>
<text x="336.4" y="183.7">VOUT</text>
<text x="377" y="183.7">VOUT</text>
<text x="21.4" y="245.9">VIN</text>
<text x="40.5" y="245.9">VOUT</text>
<text x="59.5" y="245.9">PGND</text>
<text x="78.6" y="245.9">SWA</text>
<text x="97.6" y="245.9">SWB</text>
<text x="116.7" y="245.9">DRVCC</text>
<text x="135.7" y="245.9">V5</text>
<text x="154.8" y="245.9">SS</text>
<text x="173.8" y="245.9">VFB</text>
<text x="192.9" y="245.9">ITH</text>
<text x="21.4" y="266.2">CS</text>
<text x="40.5" y="266.2">IAVGP</text>
<text x="59.5" y="266.2">IAVGN</text>
<text x="78.6" y="266.2">RUN</text>
<text x="97.6" y="266.2">PGOOD</text>
<text x="116.7" y="266.2">GA</text>
<text x="135.7" y="266.2">GB</text>
<text x="154.8" y="266.2">GC</text>
<text x="173.8" y="266.2">GD</text>
</g>
</svg>
